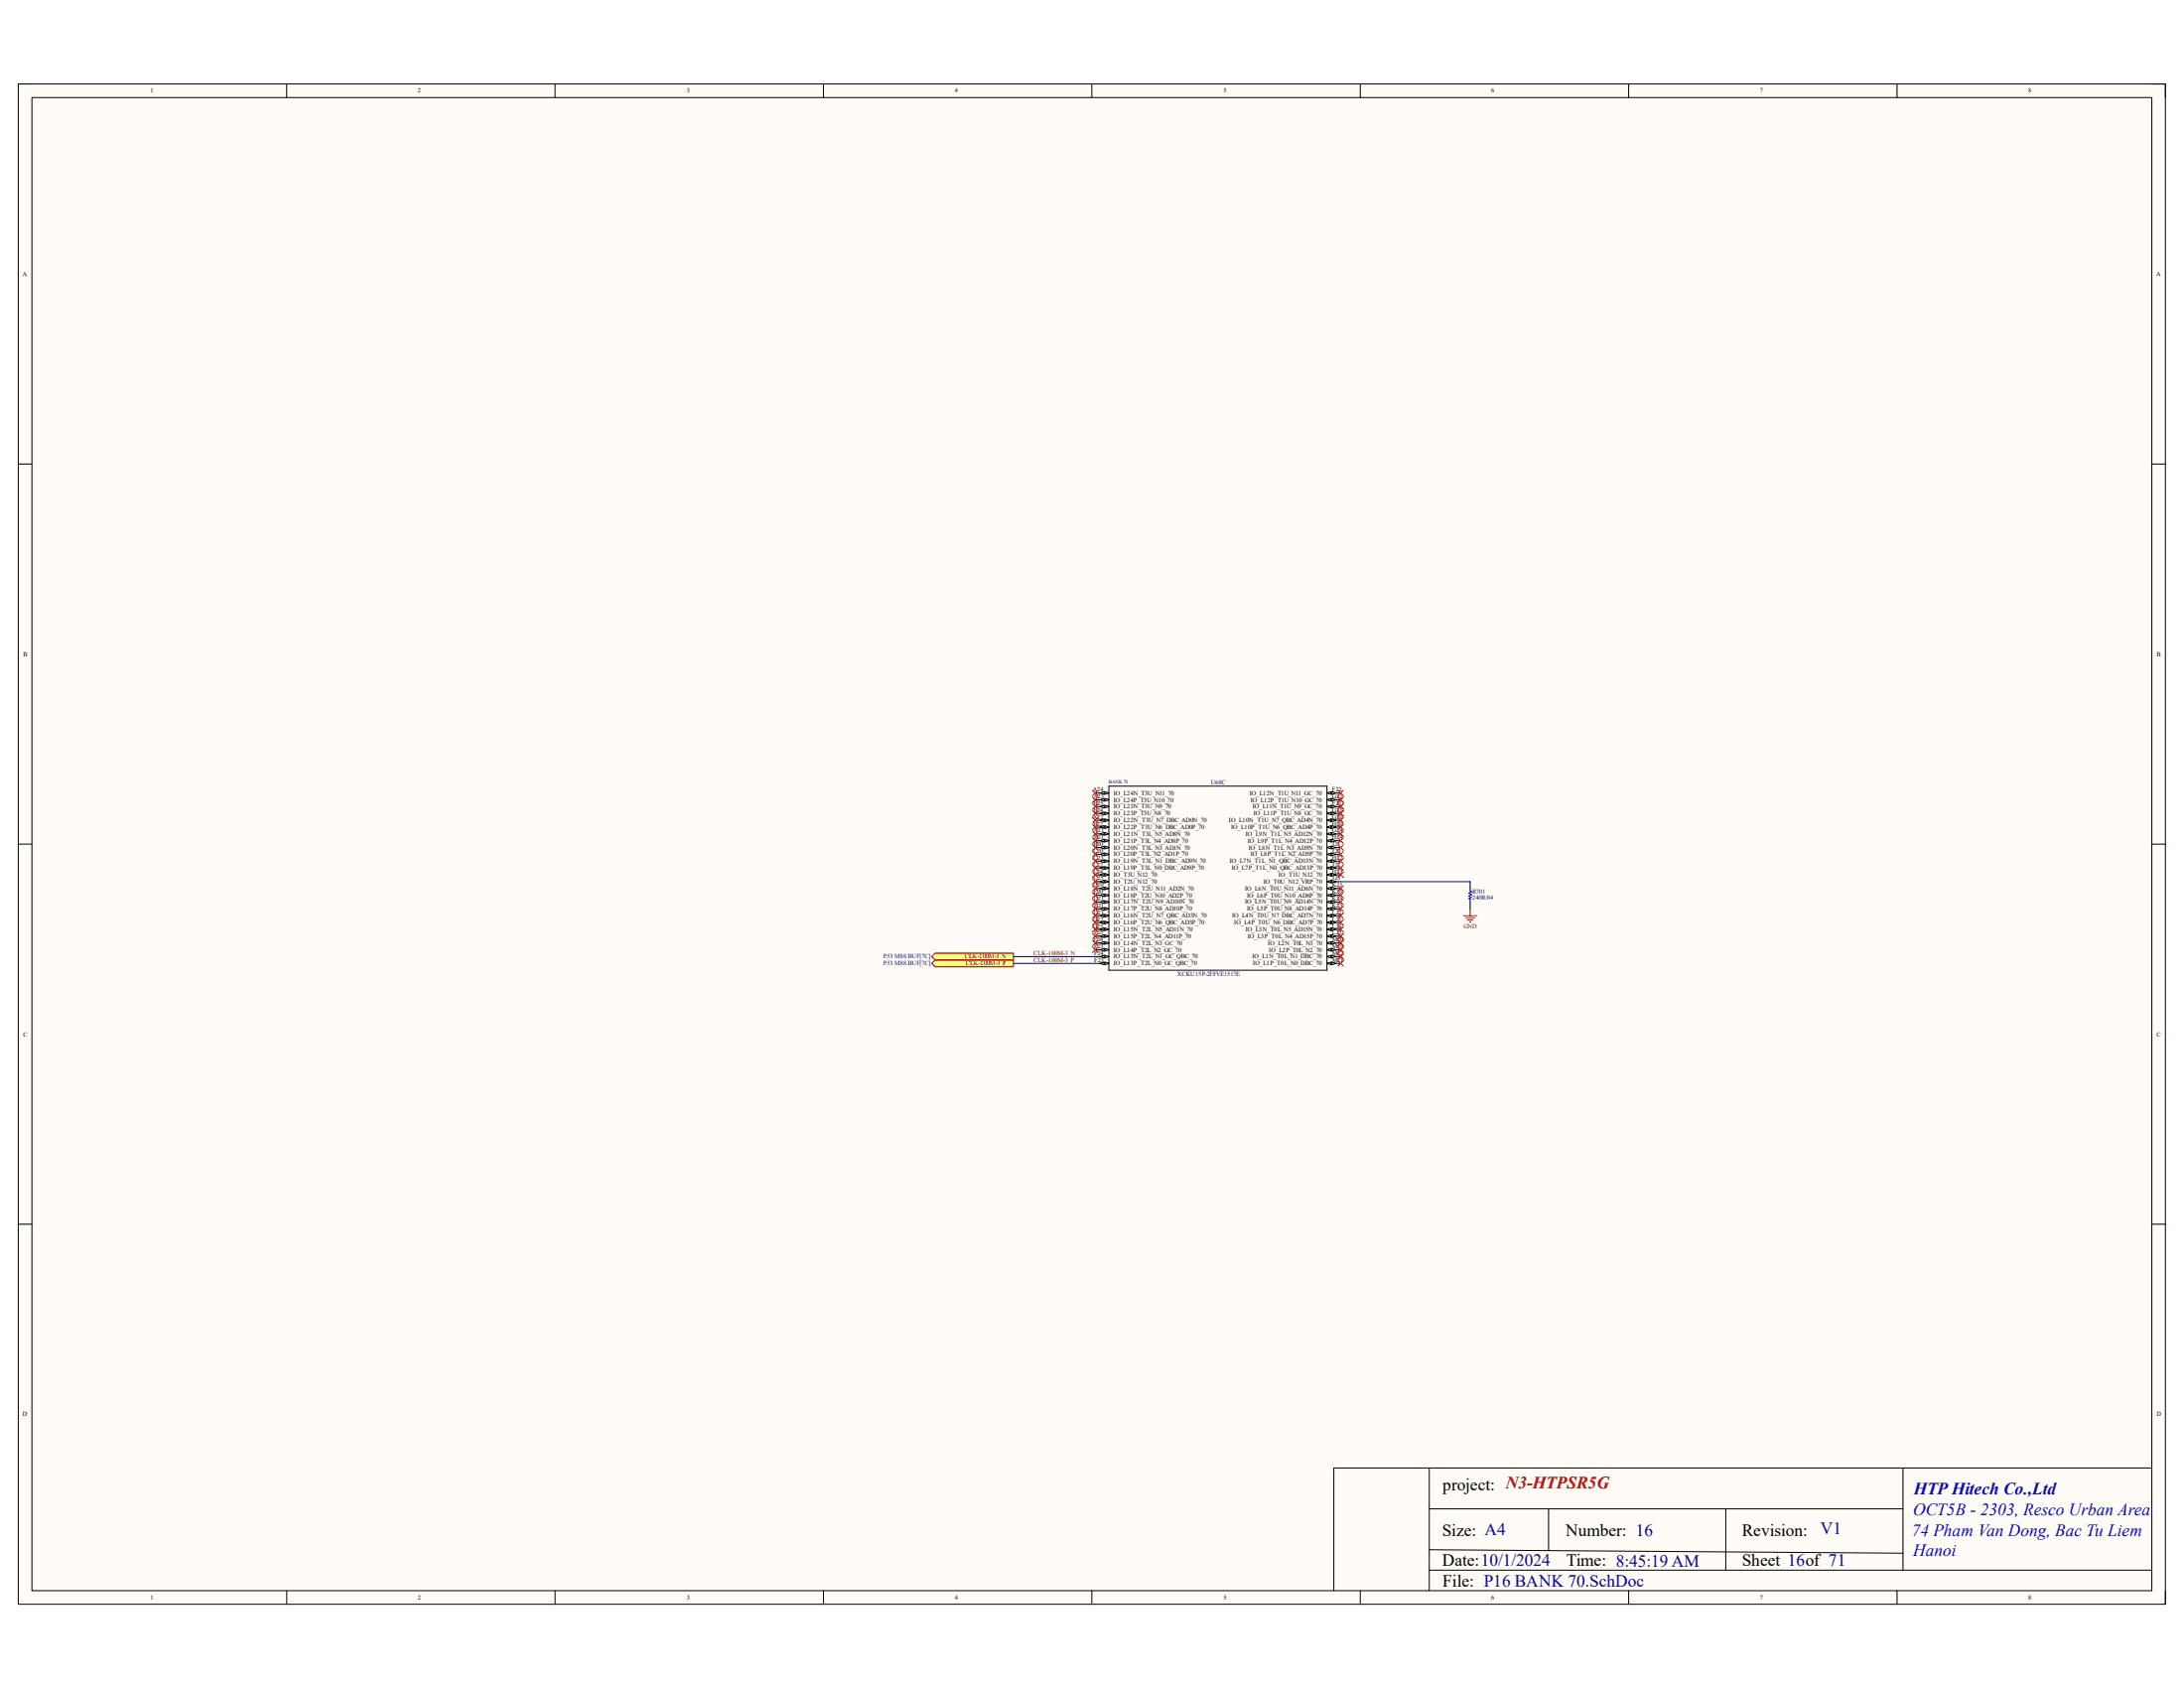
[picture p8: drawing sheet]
<svg xmlns="http://www.w3.org/2000/svg" width="279mm" height="216mm" viewBox="0 0 279 216" stroke-linecap="round" stroke-linejoin="round" font-family="sans-serif">
<path d="M2.3 10.7h274.7v194.5h-274.7z" fill-rule="evenodd" fill="#fffcf8"/>
<path d="M2.3 10.7h274.7v194.5h-274.7z" fill="none" stroke="#000" stroke-width=".13"/>
<path d="M4.1 12.5h271.2v191h-271.2z" fill-rule="evenodd" fill="#fffcf8"/>
<g fill="none" stroke="#000" stroke-width=".13">
<path d="M2.3 10.7h1.8M4.1 12.5h271.2v191h-271.2zM36.7 10.7v1.8M71 10.7v1.8M105.3 10.7v1.8M139.7 10.7v1.8M174 10.7v1.8M208.4 10.7v1.8M242.7 10.7v1.8M275.3 10.7h1.7v1.8M2.3 59.3h1.8M275.3 59.4h1.7"/>
<path d="M2.3 108h1.8M141.9 100.6h27.9v23.5h-27.9zM188.1 112.8v.8M188.1 115.4v.8M275.3 108h1.7M169.8 123.2h1.7M2.3 156.6h1.8M275.3 156.6h1.7M182.8 187.8v15.7M182.8 193h60.6M182.8 198.2l60.6 .5M198.1 193v5.3"/>
<path d="M220.8 193v7.8M243.4 187.8v13M275.3 187.8h-104.7v15.7M36.7 203.5v1.7M71 203.5v1.7M105.3 203.5v1.7M139.7 203.5v1.7M174 203.5v1.7M182.8 200.8h92.5M208.4 203.5v1.7M242.7 203.5v1.7M277 203.5v1.7"/>
</g>
<path d="M188.1 113.6v.4l.2 .1-.4 .1 .4 .2-.4 .2 .4 .2-.4 .1 .2 .1v.4" fill="none" stroke="#00f" stroke-width=".13"/>
<path d="M187.2 117.1h1.8M187.5 117.4h1.2M187.7 117.6h.7M188 117.9h.2M188.1 116.2v.9" fill="none" stroke="#800000" stroke-width=".13"/>
<path d="M169.8 123.2l.5-.2v.4z" fill="#f8fcff"/>
<path d="M169.8 123.2l.5-.2v.4z" fill="none" stroke="#000" stroke-width=".13"/>
<path d="M170.4 123l.5 .2-.5 .2z" fill="#f8fcff"/>
<path d="M169.8 122.4h1.7M170.4 123l.5 .2-.5 .2z" fill="none" stroke="#000" stroke-width=".13"/>
<path d="M169.8 122.4l.5-.2v.3z" fill="#f8fcff"/>
<path d="M169.8 122.4l.5-.2v.3z" fill="none" stroke="#000" stroke-width=".13"/>
<path d="M170.4 122.2l.5 .2-.5 .1z" fill="#f8fcff"/>
<path d="M169.8 121.5h1.7M170.4 122.2l.5 .2-.5 .1z" fill="none" stroke="#000" stroke-width=".13"/>
<path d="M169.8 121.5l.5-.2v.4z" fill="#f8fcff"/>
<path d="M169.8 121.5l.5-.2v.4z" fill="none" stroke="#000" stroke-width=".13"/>
<path d="M170.4 121.3l.5 .2-.5 .2z" fill="#f8fcff"/>
<path d="M169.8 120.6h1.7M170.4 121.3l.5 .2-.5 .2z" fill="none" stroke="#000" stroke-width=".13"/>
<path d="M169.8 120.6l.5-.2v.4z" fill="#f8fcff"/>
<path d="M169.8 120.6l.5-.2v.4z" fill="none" stroke="#000" stroke-width=".13"/>
<path d="M170.4 120.4l.5 .2-.5 .2z" fill="#f8fcff"/>
<path d="M169.8 119.7h1.7M170.4 120.4l.5 .2-.5 .2z" fill="none" stroke="#000" stroke-width=".13"/>
<path d="M169.8 119.7l.5-.1v.3z" fill="#f8fcff"/>
<path d="M169.8 119.7l.5-.1v.3z" fill="none" stroke="#000" stroke-width=".13"/>
<path d="M170.4 119.6l.5 .1-.5 .2z" fill="#f8fcff"/>
<path d="M169.8 118.9h1.7M170.4 119.6l.5 .1-.5 .2z" fill="none" stroke="#000" stroke-width=".13"/>
<path d="M169.8 118.9l.5-.2v.3z" fill="#f8fcff"/>
<path d="M169.8 118.9l.5-.2v.3z" fill="none" stroke="#000" stroke-width=".13"/>
<path d="M170.4 118.7l.5 .2-.5 .1z" fill="#f8fcff"/>
<path d="M169.8 118h1.7M170.4 118.7l.5 .2-.5 .1z" fill="none" stroke="#000" stroke-width=".13"/>
<path d="M169.8 118l.5-.2v.4z" fill="#f8fcff"/>
<path d="M169.8 118l.5-.2v.4z" fill="none" stroke="#000" stroke-width=".13"/>
<path d="M170.4 117.8l.5 .2-.5 .2z" fill="#f8fcff"/>
<path d="M169.8 117.1h1.7M170.4 117.8l.5 .2-.5 .2z" fill="none" stroke="#000" stroke-width=".13"/>
<path d="M169.8 117.1l.5-.2v.4z" fill="#f8fcff"/>
<path d="M169.8 117.1l.5-.2v.4z" fill="none" stroke="#000" stroke-width=".13"/>
<path d="M170.4 116.9l.5 .2-.5 .2z" fill="#f8fcff"/>
<path d="M169.8 116.2h1.7M170.4 116.9l.5 .2-.5 .2z" fill="none" stroke="#000" stroke-width=".13"/>
<path d="M169.8 116.2l.5-.1v.3z" fill="#f8fcff"/>
<path d="M169.8 116.2l.5-.1v.3z" fill="none" stroke="#000" stroke-width=".13"/>
<path d="M170.4 116.1l.5 .1-.5 .2z" fill="#f8fcff"/>
<path d="M169.8 115.4h1.7M170.4 116.1l.5 .1-.5 .2z" fill="none" stroke="#000" stroke-width=".13"/>
<path d="M169.8 115.4l.5-.2v.3z" fill="#f8fcff"/>
<path d="M169.8 115.4l.5-.2v.3z" fill="none" stroke="#000" stroke-width=".13"/>
<path d="M170.4 115.2l.5 .2-.5 .1z" fill="#f8fcff"/>
<path d="M169.8 114.5h1.7M170.4 115.2l.5 .2-.5 .1z" fill="none" stroke="#000" stroke-width=".13"/>
<path d="M169.8 114.5l.5-.2v.4z" fill="#f8fcff"/>
<path d="M169.8 114.5l.5-.2v.4z" fill="none" stroke="#000" stroke-width=".13"/>
<path d="M170.4 114.3l.5 .2-.5 .2z" fill="#f8fcff"/>
<path d="M169.8 113.6h1.7M170.4 114.3l.5 .2-.5 .2z" fill="none" stroke="#000" stroke-width=".13"/>
<path d="M169.8 113.6l.5-.1v.3z" fill="#f8fcff"/>
<path d="M169.8 113.6l.5-.1v.3z" fill="none" stroke="#000" stroke-width=".13"/>
<path d="M170.4 113.5l.5 .1-.5 .2z" fill="#f8fcff"/>
<path d="M169.8 112.8h1.7M170.4 113.5l.5 .1-.5 .2z" fill="none" stroke="#000" stroke-width=".13"/>
<path d="M169.8 112.8l.5-.2v.3z" fill="#f8fcff"/>
<path d="M169.8 112.8l.5-.2v.3z" fill="none" stroke="#000" stroke-width=".13"/>
<path d="M170.4 112.6l.5 .2-.5 .1z" fill="#f8fcff"/>
<path d="M169.8 111.9h1.7M170.4 112.6l.5 .2-.5 .1z" fill="none" stroke="#000" stroke-width=".13"/>
<path d="M169.8 111.9l.5-.2v.4z" fill="#f8fcff"/>
<path d="M169.8 111.9l.5-.2v.4z" fill="none" stroke="#000" stroke-width=".13"/>
<path d="M170.4 111.7l.5 .2-.5 .2z" fill="#f8fcff"/>
<path d="M169.8 111h1.7M170.4 111.7l.5 .2-.5 .2z" fill="none" stroke="#000" stroke-width=".13"/>
<path d="M169.8 111l.5-.2v.4z" fill="#f8fcff"/>
<path d="M169.8 111l.5-.2v.4z" fill="none" stroke="#000" stroke-width=".13"/>
<path d="M170.4 110.8l.5 .2-.5 .2z" fill="#f8fcff"/>
<path d="M169.8 110.1h1.7M170.4 110.8l.5 .2-.5 .2z" fill="none" stroke="#000" stroke-width=".13"/>
<path d="M169.8 110.1l.5-.1v.3z" fill="#f8fcff"/>
<path d="M169.8 110.1l.5-.1v.3z" fill="none" stroke="#000" stroke-width=".13"/>
<path d="M170.4 110l.5 .1-.5 .2z" fill="#f8fcff"/>
<path d="M169.8 109.3h1.7M170.4 110l.5 .1-.5 .2z" fill="none" stroke="#000" stroke-width=".13"/>
<path d="M169.8 109.3l.5-.2v.3z" fill="#f8fcff"/>
<path d="M169.8 109.3l.5-.2v.3z" fill="none" stroke="#000" stroke-width=".13"/>
<path d="M170.4 109.1l.5 .2-.5 .1z" fill="#f8fcff"/>
<path d="M169.8 108.4h1.7M170.4 109.1l.5 .2-.5 .1z" fill="none" stroke="#000" stroke-width=".13"/>
<path d="M169.8 108.4l.5-.2v.4z" fill="#f8fcff"/>
<path d="M169.8 108.4l.5-.2v.4z" fill="none" stroke="#000" stroke-width=".13"/>
<path d="M170.4 108.2l.5 .2-.5 .2z" fill="#f8fcff"/>
<path d="M169.8 107.5h1.7M170.4 108.2l.5 .2-.5 .2z" fill="none" stroke="#000" stroke-width=".13"/>
<path d="M169.8 107.5l.5-.1v.3z" fill="#f8fcff"/>
<path d="M169.8 107.5l.5-.1v.3z" fill="none" stroke="#000" stroke-width=".13"/>
<path d="M170.4 107.4l.5 .1-.5 .2z" fill="#f8fcff"/>
<path d="M169.8 106.7h1.7M170.4 107.4l.5 .1-.5 .2z" fill="none" stroke="#000" stroke-width=".13"/>
<path d="M169.8 106.7l.5-.2v.3z" fill="#f8fcff"/>
<path d="M169.8 106.7l.5-.2v.3z" fill="none" stroke="#000" stroke-width=".13"/>
<path d="M170.4 106.5l.5 .2-.5 .1z" fill="#f8fcff"/>
<path d="M169.8 105.8h1.7M170.4 106.5l.5 .2-.5 .1z" fill="none" stroke="#000" stroke-width=".13"/>
<path d="M169.8 105.8l.5-.2v.4z" fill="#f8fcff"/>
<path d="M169.8 105.8l.5-.2v.4z" fill="none" stroke="#000" stroke-width=".13"/>
<path d="M170.4 105.6l.5 .2-.5 .2z" fill="#f8fcff"/>
<path d="M169.8 104.9h1.7M170.4 105.6l.5 .2-.5 .2z" fill="none" stroke="#000" stroke-width=".13"/>
<path d="M169.8 104.9l.5-.2v.4z" fill="#f8fcff"/>
<path d="M169.8 104.9l.5-.2v.4z" fill="none" stroke="#000" stroke-width=".13"/>
<path d="M170.4 104.7l.5 .2-.5 .2z" fill="#f8fcff"/>
<path d="M169.8 104h1.7M170.4 104.7l.5 .2-.5 .2z" fill="none" stroke="#000" stroke-width=".13"/>
<path d="M169.8 104l.5-.1v.3z" fill="#f8fcff"/>
<path d="M169.8 104l.5-.1v.3z" fill="none" stroke="#000" stroke-width=".13"/>
<path d="M170.4 103.9l.5 .1-.5 .2z" fill="#f8fcff"/>
<path d="M169.8 103.2h1.7M170.4 103.9l.5 .1-.5 .2z" fill="none" stroke="#000" stroke-width=".13"/>
<path d="M169.8 103.2l.5-.2v.3z" fill="#f8fcff"/>
<path d="M169.8 103.2l.5-.2v.3z" fill="none" stroke="#000" stroke-width=".13"/>
<path d="M170.4 103l.5 .2-.5 .1z" fill="#f8fcff"/>
<path d="M169.8 102.3h1.7M170.4 103l.5 .2-.5 .1z" fill="none" stroke="#000" stroke-width=".13"/>
<path d="M169.8 102.3l.5-.2v.4z" fill="#f8fcff"/>
<path d="M169.8 102.3l.5-.2v.4z" fill="none" stroke="#000" stroke-width=".13"/>
<path d="M170.4 102.1l.5 .2-.5 .2z" fill="#f8fcff"/>
<path d="M169.8 101.4h1.7M170.4 102.1l.5 .2-.5 .2z" fill="none" stroke="#000" stroke-width=".13"/>
<path d="M169.8 101.4l.5-.1v.3z" fill="#f8fcff"/>
<path d="M169.8 101.4l.5-.1v.3z" fill="none" stroke="#000" stroke-width=".13"/>
<path d="M170.4 101.3l.5 .1-.5 .2z" fill="#f8fcff"/>
<path d="M170.4 101.3l.5 .1-.5 .2zM140.1 123.2h1.8" fill="none" stroke="#000" stroke-width=".13"/>
<path d="M141.3 123l.6 .2-.6 .2z" fill="#f8fcff"/>
<path d="M141.3 123l.6 .2-.6 .2z" fill="none" stroke="#000" stroke-width=".13"/>
<path d="M140.7 123.2l.6-.2v.4z" fill="#f8fcff"/>
<path d="M140.1 122.4h1.8M140.7 123.2l.6-.2v.4z" fill="none" stroke="#000" stroke-width=".13"/>
<path d="M141.3 122.2l.6 .2-.6 .1z" fill="#f8fcff"/>
<path d="M141.3 122.2l.6 .2-.6 .1z" fill="none" stroke="#000" stroke-width=".13"/>
<path d="M140.7 122.4l.6-.2v.3z" fill="#f8fcff"/>
<path d="M140.1 121.5h1.8M140.7 122.4l.6-.2v.3z" fill="none" stroke="#000" stroke-width=".13"/>
<path d="M141.3 121.3l.6 .2-.6 .2z" fill="#f8fcff"/>
<path d="M141.3 121.3l.6 .2-.6 .2z" fill="none" stroke="#000" stroke-width=".13"/>
<path d="M140.7 121.5l.6-.2v.4z" fill="#f8fcff"/>
<path d="M140.1 120.6h1.8M140.7 121.5l.6-.2v.4z" fill="none" stroke="#000" stroke-width=".13"/>
<path d="M141.3 120.4l.6 .2-.6 .2z" fill="#f8fcff"/>
<path d="M141.3 120.4l.6 .2-.6 .2z" fill="none" stroke="#000" stroke-width=".13"/>
<path d="M140.7 120.6l.6-.2v.4z" fill="#f8fcff"/>
<path d="M140.1 119.7h1.8M140.7 120.6l.6-.2v.4z" fill="none" stroke="#000" stroke-width=".13"/>
<path d="M141.3 119.6l.6 .1-.6 .2z" fill="#f8fcff"/>
<path d="M141.3 119.6l.6 .1-.6 .2z" fill="none" stroke="#000" stroke-width=".13"/>
<path d="M140.7 119.7l.6-.1v.3z" fill="#f8fcff"/>
<path d="M140.1 118.9h1.8M140.7 119.7l.6-.1v.3z" fill="none" stroke="#000" stroke-width=".13"/>
<path d="M141.3 118.7l.6 .2-.6 .1z" fill="#f8fcff"/>
<path d="M141.3 118.7l.6 .2-.6 .1z" fill="none" stroke="#000" stroke-width=".13"/>
<path d="M140.7 118.9l.6-.2v.3z" fill="#f8fcff"/>
<path d="M140.1 118h1.8M140.7 118.9l.6-.2v.3z" fill="none" stroke="#000" stroke-width=".13"/>
<path d="M141.3 117.8l.6 .2-.6 .2z" fill="#f8fcff"/>
<path d="M141.3 117.8l.6 .2-.6 .2z" fill="none" stroke="#000" stroke-width=".13"/>
<path d="M140.7 118l.6-.2v.4z" fill="#f8fcff"/>
<path d="M140.1 117.1h1.8M140.7 118l.6-.2v.4z" fill="none" stroke="#000" stroke-width=".13"/>
<path d="M141.3 116.9l.6 .2-.6 .2z" fill="#f8fcff"/>
<path d="M141.3 116.9l.6 .2-.6 .2z" fill="none" stroke="#000" stroke-width=".13"/>
<path d="M140.7 117.1l.6-.2v.4z" fill="#f8fcff"/>
<path d="M140.1 116.2h1.8M140.7 117.1l.6-.2v.4z" fill="none" stroke="#000" stroke-width=".13"/>
<path d="M141.3 116.1l.6 .1-.6 .2z" fill="#f8fcff"/>
<path d="M141.3 116.1l.6 .1-.6 .2z" fill="none" stroke="#000" stroke-width=".13"/>
<path d="M140.7 116.2l.6-.1v.3z" fill="#f8fcff"/>
<path d="M140.1 115.4h1.8M140.7 116.2l.6-.1v.3z" fill="none" stroke="#000" stroke-width=".13"/>
<path d="M141.3 115.2l.6 .2-.6 .1z" fill="#f8fcff"/>
<path d="M141.3 115.2l.6 .2-.6 .1z" fill="none" stroke="#000" stroke-width=".13"/>
<path d="M140.7 115.4l.6-.2v.3z" fill="#f8fcff"/>
<path d="M140.1 114.5h1.8M140.7 115.4l.6-.2v.3z" fill="none" stroke="#000" stroke-width=".13"/>
<path d="M141.3 114.3l.6 .2-.6 .2z" fill="#f8fcff"/>
<path d="M141.3 114.3l.6 .2-.6 .2z" fill="none" stroke="#000" stroke-width=".13"/>
<path d="M140.7 114.5l.6-.2v.4z" fill="#f8fcff"/>
<path d="M140.1 113.6h1.8M140.7 114.5l.6-.2v.4z" fill="none" stroke="#000" stroke-width=".13"/>
<path d="M141.3 113.5l.6 .1-.6 .2z" fill="#f8fcff"/>
<path d="M141.3 113.5l.6 .1-.6 .2z" fill="none" stroke="#000" stroke-width=".13"/>
<path d="M140.7 113.6l.6-.1v.3z" fill="#f8fcff"/>
<path d="M140.1 112.8h1.8M140.7 113.6l.6-.1v.3z" fill="none" stroke="#000" stroke-width=".13"/>
<path d="M141.3 112.6l.6 .2-.6 .1z" fill="#f8fcff"/>
<path d="M141.3 112.6l.6 .2-.6 .1z" fill="none" stroke="#000" stroke-width=".13"/>
<path d="M140.7 112.8l.6-.2v.3z" fill="#f8fcff"/>
<path d="M140.1 111.9h1.8M140.7 112.8l.6-.2v.3z" fill="none" stroke="#000" stroke-width=".13"/>
<path d="M141.3 111.7l.6 .2-.6 .2z" fill="#f8fcff"/>
<path d="M141.3 111.7l.6 .2-.6 .2z" fill="none" stroke="#000" stroke-width=".13"/>
<path d="M140.7 111.9l.6-.2v.4z" fill="#f8fcff"/>
<path d="M140.1 111h1.8M140.7 111.9l.6-.2v.4z" fill="none" stroke="#000" stroke-width=".13"/>
<path d="M141.3 110.8l.6 .2-.6 .2z" fill="#f8fcff"/>
<path d="M141.3 110.8l.6 .2-.6 .2z" fill="none" stroke="#000" stroke-width=".13"/>
<path d="M140.7 111l.6-.2v.4z" fill="#f8fcff"/>
<path d="M140.1 110.1h1.8M140.7 111l.6-.2v.4z" fill="none" stroke="#000" stroke-width=".13"/>
<path d="M141.3 110l.6 .1-.6 .2z" fill="#f8fcff"/>
<path d="M141.3 110l.6 .1-.6 .2z" fill="none" stroke="#000" stroke-width=".13"/>
<path d="M140.7 110.1l.6-.1v.3z" fill="#f8fcff"/>
<path d="M140.1 109.3h1.8M140.7 110.1l.6-.1v.3z" fill="none" stroke="#000" stroke-width=".13"/>
<path d="M141.3 109.1l.6 .2-.6 .1z" fill="#f8fcff"/>
<path d="M141.3 109.1l.6 .2-.6 .1z" fill="none" stroke="#000" stroke-width=".13"/>
<path d="M140.7 109.3l.6-.2v.3z" fill="#f8fcff"/>
<path d="M140.1 108.4h1.8M140.7 109.3l.6-.2v.3z" fill="none" stroke="#000" stroke-width=".13"/>
<path d="M141.3 108.2l.6 .2-.6 .2z" fill="#f8fcff"/>
<path d="M141.3 108.2l.6 .2-.6 .2z" fill="none" stroke="#000" stroke-width=".13"/>
<path d="M140.7 108.4l.6-.2v.4z" fill="#f8fcff"/>
<path d="M140.1 107.5h1.8M140.7 108.4l.6-.2v.4z" fill="none" stroke="#000" stroke-width=".13"/>
<path d="M141.3 107.4l.6 .1-.6 .2z" fill="#f8fcff"/>
<path d="M141.3 107.4l.6 .1-.6 .2z" fill="none" stroke="#000" stroke-width=".13"/>
<path d="M140.7 107.5l.6-.1v.3z" fill="#f8fcff"/>
<path d="M140.1 106.7h1.8M140.7 107.5l.6-.1v.3z" fill="none" stroke="#000" stroke-width=".13"/>
<path d="M141.3 106.5l.6 .2-.6 .1z" fill="#f8fcff"/>
<path d="M141.3 106.5l.6 .2-.6 .1z" fill="none" stroke="#000" stroke-width=".13"/>
<path d="M140.7 106.7l.6-.2v.3z" fill="#f8fcff"/>
<path d="M140.1 105.8h1.8M140.7 106.7l.6-.2v.3z" fill="none" stroke="#000" stroke-width=".13"/>
<path d="M141.3 105.6l.6 .2-.6 .2z" fill="#f8fcff"/>
<path d="M141.3 105.6l.6 .2-.6 .2z" fill="none" stroke="#000" stroke-width=".13"/>
<path d="M140.7 105.8l.6-.2v.4z" fill="#f8fcff"/>
<path d="M140.1 104.9h1.8M140.7 105.8l.6-.2v.4z" fill="none" stroke="#000" stroke-width=".13"/>
<path d="M141.3 104.7l.6 .2-.6 .2z" fill="#f8fcff"/>
<path d="M141.3 104.7l.6 .2-.6 .2z" fill="none" stroke="#000" stroke-width=".13"/>
<path d="M140.7 104.9l.6-.2v.4z" fill="#f8fcff"/>
<path d="M140.1 104h1.8M140.7 104.9l.6-.2v.4z" fill="none" stroke="#000" stroke-width=".13"/>
<path d="M141.3 103.9l.6 .1-.6 .2z" fill="#f8fcff"/>
<path d="M141.3 103.9l.6 .1-.6 .2z" fill="none" stroke="#000" stroke-width=".13"/>
<path d="M140.7 104l.6-.1v.3z" fill="#f8fcff"/>
<path d="M140.1 103.2h1.8M140.7 104l.6-.1v.3z" fill="none" stroke="#000" stroke-width=".13"/>
<path d="M141.3 103l.6 .2-.6 .1z" fill="#f8fcff"/>
<path d="M141.3 103l.6 .2-.6 .1z" fill="none" stroke="#000" stroke-width=".13"/>
<path d="M140.7 103.2l.6-.2v.3z" fill="#f8fcff"/>
<path d="M140.1 102.3h1.8M140.7 103.2l.6-.2v.3z" fill="none" stroke="#000" stroke-width=".13"/>
<path d="M141.3 102.1l.6 .2-.6 .2z" fill="#f8fcff"/>
<path d="M141.3 102.1l.6 .2-.6 .2z" fill="none" stroke="#000" stroke-width=".13"/>
<path d="M140.7 102.3l.6-.2v.4z" fill="#f8fcff"/>
<path d="M140.1 101.4h1.8M140.7 102.3l.6-.2v.4z" fill="none" stroke="#000" stroke-width=".13"/>
<path d="M141.3 101.3l.6 .1-.6 .2z" fill="#f8fcff"/>
<path d="M141.3 101.3l.6 .1-.6 .2z" fill="none" stroke="#000" stroke-width=".13"/>
<path d="M140.7 101.4l.6-.1v.3z" fill="#f8fcff"/>
<path d="M140.7 101.4l.6-.1v.3z" fill="none" stroke="#000" stroke-width=".13"/>
<path d="M119.6 122.8h10.1v.9h-10.1l-.4-.5z" fill-rule="evenodd" fill="#ffff80"/>
<path d="M119.6 122.8h10.1v.9h-10.1l-.4-.5z" fill="none" stroke="#800000" stroke-width=".13"/>
<path d="M119.6 121.9h10.1v.9h-10.1l-.4-.4z" fill-rule="evenodd" fill="#ffff80"/>
<path d="M119.6 121.9h10.1v.9h-10.1l-.4-.4z" fill="none" stroke="#800000" stroke-width=".13"/>
<path d="M171.5 112.8h16.6M129.7 123.2h10.4M129.7 122.4h10.4" fill="none" stroke="#000080" stroke-width=".13"/>
<g fill="none" stroke="#f00" stroke-width=".13">
<path d="M139.8 101.1l.7 .7M139.8 101.9l.7 .7M139.8 102.8l.7 .7M139.8 103.7l.7 .7M139.8 104.6l.7 .7M139.8 105.4l.7 .7M139.8 106.3l.7 .7M139.8 107.2l.7 .7M139.8 108.1l.7 .6M139.8 108.9l.7 .7M139.8 109.8l.7 .7M139.8 110.7l.7 .7"/>
<path d="M139.8 111.5l.7 .7M139.8 112.4l.7 .7M139.8 113.3l.7 .7M139.8 114.2l.7 .7M139.8 115l.7 .7M139.8 115.9l.7 .7M139.8 116.8l.7 .7M139.8 117.6l.7 .7M139.8 118.5l.7 .7M139.8 119.4l.7 .7M140.5 101.1l-.7 .7M140.5 101.9l-.7 .7"/>
<path d="M140.5 102.8l-.7 .7M140.5 103.7l-.7 .7M140.5 104.6l-.7 .7M140.5 105.4l-.7 .7M140.5 106.3l-.7 .7M140.5 107.2l-.7 .7M140.5 108.1l-.7 .6M140.5 108.9l-.7 .7M140.5 109.8l-.7 .7M140.5 110.7l-.7 .7M140.5 111.5l-.7 .7M140.5 112.4l-.7 .7"/>
<path d="M140.5 113.3l-.7 .7M140.5 114.2l-.7 .7M140.5 115l-.7 .7M140.5 115.9l-.7 .7M140.5 116.8l-.7 .7M140.5 117.6l-.7 .7M140.5 118.5l-.7 .7M140.5 119.4l-.7 .7M171.2 113.3l.7 .7M171.2 114.2l.7 .7M171.2 115l.7 .7M171.2 115.9l.7 .7"/>
<path d="M171.2 116.8l.7 .7M171.2 117.6l.7 .7M171.2 118.5l.7 .7M171.2 119.4l.7 .7M171.2 108.9l.7 .7M171.2 109.8l.7 .7M171.2 110.7l.7 .7M171.2 111.5l.7 .7M171.2 105.4l.7 .7M171.2 106.3l.7 .7M171.2 107.2l.7 .7M171.2 108.1l.7 .6"/>
<path d="M171.2 101.9l.7 .7M171.2 102.8l.7 .7M171.2 103.7l.7 .7M171.2 104.6l.7 .7M171.2 101.1l.7 .7M171.9 113.3l-.7 .7M171.9 114.2l-.7 .7M171.9 115l-.7 .7M171.9 115.9l-.7 .7M171.9 116.8l-.7 .7M171.9 117.6l-.7 .7M171.9 118.5l-.7 .7"/>
<path d="M171.9 119.4l-.7 .7M171.9 108.9l-.7 .7M171.9 109.8l-.7 .7M171.9 110.7l-.7 .7M171.9 111.5l-.7 .7M171.9 105.4l-.7 .7M171.9 106.3l-.7 .7M171.9 107.2l-.7 .7M171.9 108.1l-.7 .6M171.9 101.9l-.7 .7M171.9 102.8l-.7 .7M171.9 103.7l-.7 .7"/>
<path d="M171.9 104.6l-.7 .7M171.9 101.1l-.7 .7M139.8 120.3l.7 .7M139.8 121.1l.7 .7M140.5 120.3l-.7 .7M140.5 121.1l-.7 .7M171.2 120.3l.7 .7M171.2 121.1l.7 .7M171.2 122l.7 .7M171.2 122.9l.7 .7M171.9 120.3l-.7 .7M171.9 121.1l-.7 .7"/>
<path d="M171.9 122l-.7 .7M171.9 122.9l-.7 .7"/>
</g>
<g font-size="2.2">
<text x="184.6" y="190.6">project: N3-HTPSR5G</text>
<text x="184.5" y="196.4">Size: A4</text>
<text x="200.3" y="196.4">Number: 16</text>
<text x="222.8" y="196.4">Revision:</text>
<text x="184.5" y="200.3">Date:10/1/2024</text>
<text x="184.6" y="202.9">File: P16 BANK 70.SchDoc</text>
<text x="200.4" y="200.3">Time: 8:45:19 AM</text>
<text x="222.8" y="200.3">Sheet 16of 71</text>
</g>
<g font-size="2.2" fill="#00f">
<text x="244.8" y="191.2">HTP Hitech Co.,Ltd</text>
<text x="244.6" y="196.5">74 Pham Van Dong, Bac Tu Liem</text>
<text x="244.7" y="193.8">OCT5B - 2303, Resco Urban Area</text>
<text x="244.7" y="199.1">Hanoi</text>
</g>
<text font-size="2.2" fill="#000080" x="232.9" y="196.3">V1</text>
<g font-size=".8">
<text x="19.2" y="11.9">1</text>
<text x="53.5" y="11.9">2</text>
<text x="87.8" y="11.9">3</text>
<text x="122.1" y="11.9">4</text>
<text x="156.5" y="11.9">5</text>
<text x="190.8" y="11.9">6</text>
<text x="225.1" y="11.9">7</text>
<text x="259.5" y="11.9">8</text>
<text x="2.9" y="35.3">A</text>
<text x="275.8" y="35.3">A</text>
<text x="3" y="83.9">B</text>
<text x="275.9" y="83.9">B</text>
<text x="139.8" y="101.3">A24</text>
<text x="142.5" y="101.7">IO_L24N_T3U_N11_70</text>
<text x="159.9" y="101.7">IO_L12N_T1U_N11_GC_70</text>
<text x="170.4" y="101.3">F22</text>
<text x="139.8" y="104.7">A22</text>
<text x="139.9" y="105.6">B22</text>
<text x="139.9" y="103.8">B24</text>
<text x="139.9" y="102.1">A23</text>
<text x="139.9" y="106.5">A21</text>
<text x="139.9" y="103">B25</text>
<text x="140" y="107.4">B21</text>
<text x="142.5" y="107.8">IO_L21P_T3L_N4_AD8P_70</text>
<text x="142.5" y="106.9">IO_L21N_T3L_N5_AD8N_70</text>
<text x="142.5" y="106">IO_L22P_T3U_N6_DBC_AD0P_70</text>
<text x="142.5" y="105.2">IO_L22N_T3U_N7_DBC_AD0N_70</text>
<text x="142.5" y="104.3">IO_L23P_T3U_N8_70</text>
<text x="142.5" y="103.4">IO_L23N_T3U_N9_70</text>
<text x="142.5" y="102.6">IO_L24P_T3U_N10_70</text>
<text x="157.2" y="105.2">IO_L10N_T1U_N7_QBC_AD4N_70</text>
<text x="157.5" y="106">IO_L10P_T1U_N6_QBC_AD4P_70</text>
<text x="159.3" y="106.9">IO_L9N_T1L_N5_AD12N_70</text>
<text x="159.6" y="107.8">IO_L9P_T1L_N4_AD12P_70</text>
<text x="160" y="102.6">IO_L12P_T1U_N10_GC_70</text>
<text x="160.2" y="103.4">IO_L11N_T1U_N9_GC_70</text>
<text x="160.4" y="104.3">IO_L11P_T1U_N8_GC_70</text>
<text x="170.4" y="107.4">H24</text>
<text x="170.4" y="106.5">G24</text>
<text x="170.4" y="105.6">H20</text>
<text x="170.4" y="104.7">G20</text>
<text x="170.4" y="103.8">G21</text>
<text x="170.4" y="103">F21</text>
<text x="170.4" y="102.1">G22</text>
<text x="139.8" y="113.5">D20</text>
<text x="139.9" y="111.7">C24</text>
<text x="139.9" y="110.8">C22</text>
<text x="139.9" y="109.1">C20</text>
<text x="139.9" y="108.2">B20</text>
<text x="139.9" y="112.6">C25</text>
<text x="139.9" y="110">C23</text>
<text x="142.5" y="113.9">IO_L18N_T2U_N11_AD2N_70</text>
<text x="142.5" y="113">IO_T2U_N12_70</text>
<text x="142.5" y="112.1">IO_T3U_N12_70</text>
<text x="142.5" y="111.3">IO_L19P_T3L_N0_DBC_AD9P_70</text>
<text x="142.5" y="110.4">IO_L19N_T3L_N1_DBC_AD9N_70</text>
<text x="142.5" y="109.5">IO_L20P_T3L_N2_AD1P_70</text>
<text x="142.5" y="108.7">IO_L20N_T3L_N3_AD1N_70</text>
<text x="157.3" y="110.4">IO_L7N_T1L_N1_QBC_AD13N_70</text>
<text x="157.6" y="111.3">IO_L7P_T1L_N0_QBC_AD13P_70</text>
<text x="159.3" y="113.9">IO_L6N_T0U_N11_AD6N_70</text>
<text x="159.7" y="108.7">IO_L8N_T1L_N3_AD5N_70</text>
<text x="160" y="109.5">IO_L8P_T1L_N2_AD5P_70</text>
<text x="161.6" y="113">IO_T0U_N12_VRP_70</text>
<text x="163.6" y="112.1">IO_T1U_N12_70</text>
<text x="170.4" y="113.5">K21</text>
<text x="170.4" y="112.6">J23</text>
<text x="170.4" y="111.7">H23</text>
<text x="170.4" y="110.8">J22</text>
<text x="170.4" y="110">H22</text>
<text x="170.4" y="109.1">J20</text>
<text x="170.4" y="108.2">J21</text>
<text x="139.8" y="118.7">D25</text>
<text x="139.8" y="117.8">D22</text>
<text x="139.9" y="116.9">D23</text>
<text x="139.9" y="115.2">D21</text>
<text x="139.9" y="114.3">E20</text>
<text x="140" y="119.5">E25</text>
<text x="140" y="116.1">E21</text>
<text x="142.5" y="120">IO_L15P_T2L_N4_AD11P_70</text>
<text x="142.5" y="119.1">IO_L15N_T2L_N5_AD11N_70</text>
<text x="142.5" y="118.2">IO_L16P_T2U_N6_QBC_AD3P_70</text>
<text x="142.5" y="117.4">IO_L16N_T2U_N7_QBC_AD3N_70</text>
<text x="142.5" y="116.5">IO_L17P_T2U_N8_AD10P_70</text>
<text x="142.5" y="115.6">IO_L17N_T2U_N9_AD10N_70</text>
<text x="142.5" y="114.8">IO_L18P_T2U_N10_AD2P_70</text>
<text x="157.6" y="117.4">IO_L4N_T0U_N7_DBC_AD7N_70</text>
<text x="157.9" y="118.2">IO_L4P_T0U_N6_DBC_AD7P_70</text>
<text x="159.3" y="115.6">IO_L5N_T0U_N9_AD14N_70</text>
<text x="159.3" y="119.1">IO_L3N_T0L_N5_AD15N_70</text>
<text x="159.5" y="116.5">IO_L5P_T0U_N8_AD14P_70</text>
<text x="159.5" y="114.8">IO_L6P_T0U_N10_AD6P_70</text>
<text x="159.6" y="120">IO_L3P_T0L_N4_AD15P_70</text>
<text x="170.4" y="119.5">L23</text>
<text x="170.4" y="118.7">L24</text>
<text x="170.4" y="117.8">L21</text>
<text x="170.4" y="116.9">L22</text>
<text x="170.4" y="116.1">K23</text>
<text x="170.4" y="115.2">K24</text>
<text x="170.4" y="114.3">K20</text>
<text x="139.9" y="120.4">E24</text>
<text x="140" y="122.2">F24</text>
<text x="140" y="121.3">E23</text>
<text x="140" y="123.1">F23</text>
<text x="142.5" y="123.5">IO_L13P_T2L_N0_GC_QBC_70</text>
<text x="142.5" y="122.6">IO_L13N_T2L_N1_GC_QBC_70</text>
<text x="142.5" y="121.8">IO_L14P_T2L_N2_GC_70</text>
<text x="142.5" y="120.9">IO_L14N_T2L_N3_GC_70</text>
<text x="160.2" y="122.6">IO_L1N_T0L_N1_DBC_70</text>
<text x="160.3" y="123.5">IO_L1P_T0L_N0_DBC_70</text>
<text x="162.2" y="120.9">IO_L2N_T0L_N3_70</text>
<text x="162.3" y="121.8">IO_L2P_T0L_N2_70</text>
<text x="170.4" y="123.1">M21</text>
<text x="170.4" y="122.2">M22</text>
<text x="170.4" y="121.3">M19</text>
<text x="170.4" y="120.4">M20</text>
<text x="3" y="132.5">C</text>
<text x="275.9" y="132.5">C</text>
<text x="2.9" y="181.1">D</text>
<text x="275.9" y="181.1">D</text>
<text x="19.2" y="204.6">1</text>
<text x="53.5" y="204.6">2</text>
<text x="87.8" y="204.6">3</text>
<text x="122.1" y="204.6">4</text>
<text x="156.5" y="204.6">5</text>
<text x="190.8" y="204.6">6</text>
<text x="225.1" y="204.6">7</text>
<text x="259.5" y="204.6">8</text>
</g>
<g font-size=".8" fill="#000080">
<text x="154.9" y="100.4">U68C</text>
<text x="188.3" y="115.1">240R/04</text>
<text x="188.3" y="114.3">R701</text>
<text x="113" y="123.5">P53 M88 BUF[7C]</text>
<text x="113" y="122.6">P53 M88 BUF[7C]</text>
<text x="150.6" y="124.8">XCKU15P-2FFVE1517E</text>
</g>
<g font-size=".8" fill="#800000">
<text x="187.2" y="118.7">GND</text>
<text x="123.4" y="122.6">CLK-100M-3_N</text>
<text x="123.6" y="123.5">CLK-100M-3_P</text>
<text x="132.2" y="122.2">CLK-100M-3_N</text>
<text x="132.2" y="123.1">CLK-100M-3_P</text>
</g>
<text font-size=".6" fill="#000080" x="141.8" y="100.2">BANK 70</text>
</svg>
